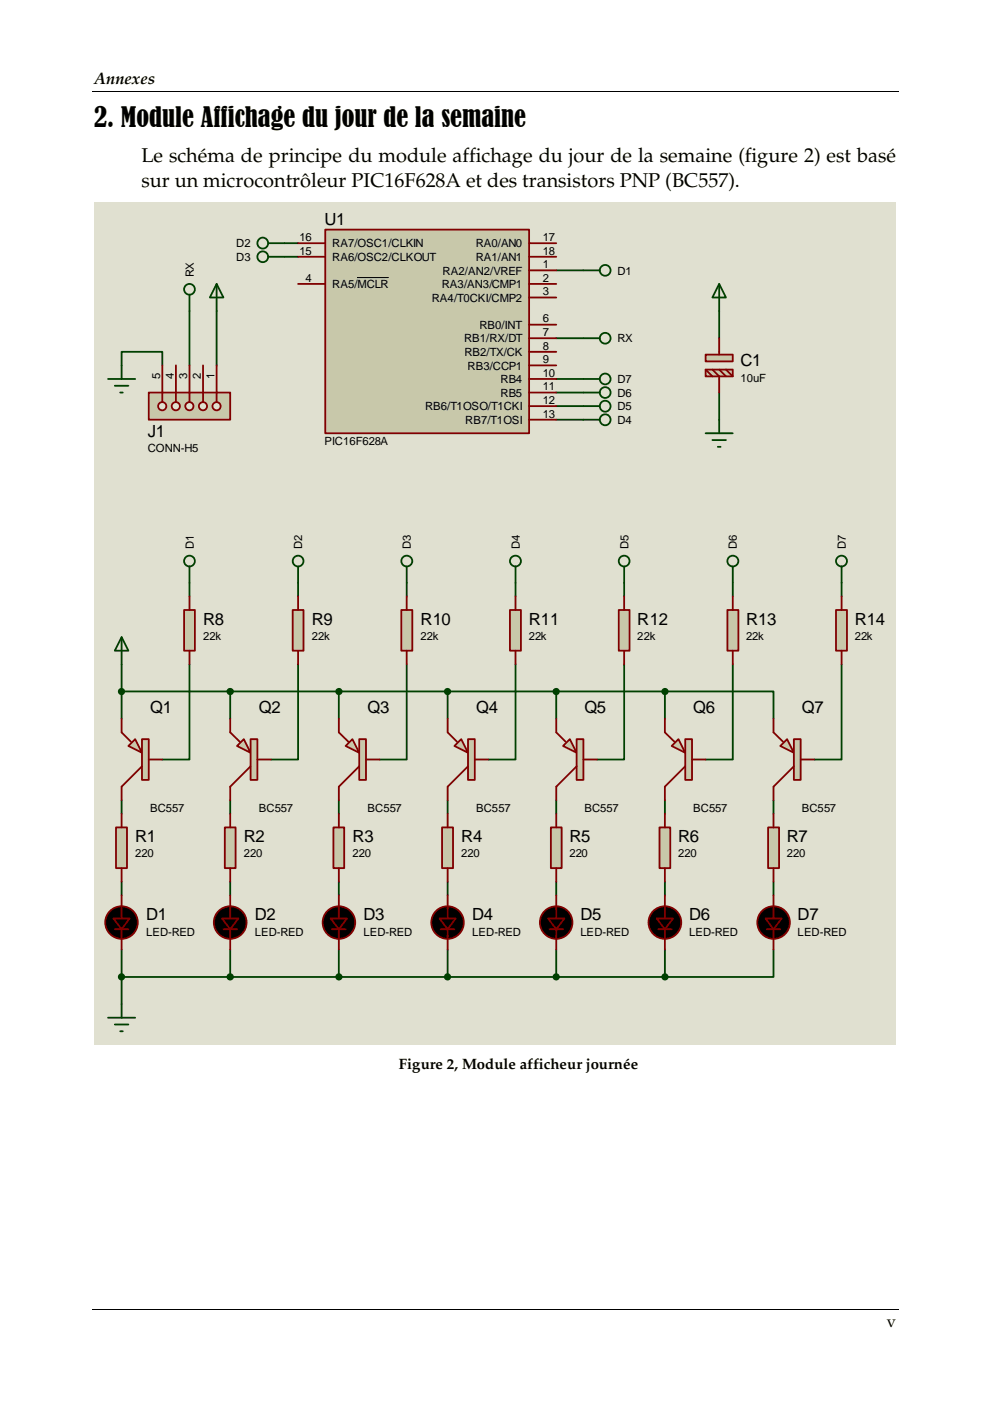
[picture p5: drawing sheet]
<svg xmlns="http://www.w3.org/2000/svg" width="210mm" height="297mm" viewBox="0 0 210 297" stroke-linecap="round" stroke-linejoin="round" font-family="sans-serif">
<path d="M19.5 19.3h171M19.5 277.5h171" fill="none" stroke="#000" stroke-width=".21"/>
<path d="M20 42.9h169.9v178.6h-169.9z" fill-rule="evenodd" fill="#e0e0d0"/>
<g fill="none" stroke="#004000" stroke-width=".38">
<path d="M60.3 54.4h2.9M60.3 51.6h2.9M117.9 57.3h5.8M25.8 77.5v-2.9h8.6v2.9M40.2 66v11.5M45.9 66v11.5M117.9 71.7h5.8M152.5 66v5.7M117.9 80.3h5.8M117.9 83.2h5.8M117.9 86.1h5.8M117.9 89h5.8"/>
<path d="M152.5 83.2v5.8M40.2 123.6v2.8M63.2 123.6v2.8M86.2 123.6v2.8M109.3 123.6v2.8M132.3 123.6v2.8M155.4 123.6v2.8M178.4 123.6v2.8M25.8 140.8v11.6M25.8 146.6h115.2M40.2 140.8v20.2h-5.8M48.8 146.6v5.8"/>
<path d="M63.2 140.8v20.2h-5.8M71.8 146.6v5.8M86.2 140.8v20.2h-5.7M94.9 146.6v5.8M109.3 140.8v20.2h-5.8M117.9 146.6v5.8M132.3 140.8v20.2h-5.7M141 146.6h23v5.8M141 146.6v5.8M155.4 140.8v20.2h-5.8M178.4 140.8v20.2h-5.7M25.8 169.7v2.9"/>
<path d="M48.8 169.7v2.9M71.8 169.7v2.9M94.9 169.7v2.9M117.9 169.7v2.9M141 169.7v2.9M164 169.7v2.9M25.8 186.9v2.9M48.8 186.9v2.9M71.8 186.9v2.9M94.9 186.9v2.9M117.9 186.9v2.9M141 186.9v2.9"/>
<path d="M164 186.9v2.9M25.8 201.3v11.6M25.8 207.1h115.2M48.8 201.3v5.8M71.8 201.3v5.8M94.9 201.3v5.8M117.9 201.3v5.8M141 201.3v5.8M164 201.3v5.8h-23"/>
</g>
<path d="M24.6 175.4h2.3v8.7h-2.3z" fill-rule="evenodd" fill="#c8c8aa"/>
<path d="M24.6 175.4h2.3v8.7h-2.3zM25.8 172.6v2.8M25.8 184.1v2.8" fill="none" stroke="#800000" stroke-width=".38"/>
<path d="M47.7 175.4h2.3v8.7h-2.3z" fill-rule="evenodd" fill="#c8c8aa"/>
<path d="M47.7 175.4h2.3v8.7h-2.3zM48.8 172.6v2.8M48.8 184.1v2.8" fill="none" stroke="#800000" stroke-width=".38"/>
<path d="M70.7 175.4h2.3v8.7h-2.3z" fill-rule="evenodd" fill="#c8c8aa"/>
<path d="M70.7 175.4h2.3v8.7h-2.3zM71.8 172.6v2.8M71.8 184.1v2.8" fill="none" stroke="#800000" stroke-width=".38"/>
<path d="M93.7 175.4h2.4v8.7h-2.4z" fill-rule="evenodd" fill="#c8c8aa"/>
<path d="M93.7 175.4h2.4v8.7h-2.4zM94.9 172.6v2.8M94.9 184.1v2.8" fill="none" stroke="#800000" stroke-width=".38"/>
<path d="M116.8 175.4h2.3v8.7h-2.3z" fill-rule="evenodd" fill="#c8c8aa"/>
<path d="M116.8 175.4h2.3v8.7h-2.3zM117.9 172.6v2.8M117.9 184.1v2.8" fill="none" stroke="#800000" stroke-width=".38"/>
<path d="M139.8 175.4h2.3v8.7h-2.3z" fill-rule="evenodd" fill="#c8c8aa"/>
<path d="M139.8 175.4h2.3v8.7h-2.3zM141 172.6v2.8M141 184.1v2.8" fill="none" stroke="#800000" stroke-width=".38"/>
<path d="M162.9 175.4h2.3v8.7h-2.3z" fill-rule="evenodd" fill="#c8c8aa"/>
<g fill="none" stroke="#800000" stroke-width=".38">
<path d="M162.9 175.4h2.3v8.7h-2.3zM164 172.6v2.8M24 194.7h3.5l-1.7 2.3zM24.3 197h2.9M25.8 189.8v4.9M25.8 197v4.3M47.1 194.7h3.4l-1.7 2.3zM47.4 197h2.8M48.8 189.8v4.9M48.8 197v4.3M70.1 194.7h3.5l-1.8 2.3zM70.4 197h2.9"/>
<path d="M71.8 189.8v4.9M71.8 197v4.3M93.2 194.7h3.4l-1.7 2.3zM93.4 197h3M94.9 189.8v4.9M94.9 197v4.3M116.2 194.7h3.5l-1.8 2.3zM116.5 197h2.9M117.9 189.8v4.9M117.9 197v4.3M139.2 194.7h3.5l-1.7 2.3zM139.5 197h2.9"/>
<path d="M141 189.8v4.9M141 197v4.3M162.3 194.7h3.4l-1.7 2.3zM162.6 197h2.8M164 184.1v2.8M164 189.8v4.9M164 197v4.3"/>
<circle cx="25.8" cy="195.6" r="3.4"/>
<circle cx="48.8" cy="195.6" r="3.5"/>
<circle cx="71.9" cy="195.6" r="3.5"/>
<circle cx="94.9" cy="195.6" r="3.5"/>
<circle cx="117.9" cy="195.6" r="3.4"/>
<circle cx="141" cy="195.6" r="3.5"/>
<circle cx="164" cy="195.6" r="3.5"/>
</g>
<g fill="#000">
<path d="M24 194.7h3.5l-1.7 2.3zM47.1 194.7h3.4l-1.7 2.3zM70.1 194.7h3.5l-1.8 2.3zM93.2 194.7h3.4l-1.7 2.3zM116.2 194.7h3.5l-1.8 2.3zM139.2 194.7h3.5l-1.7 2.3zM162.3 194.7h3.4l-1.7 2.3z"/>
<circle cx="25.8" cy="195.6" r="3.4"/>
<circle cx="48.8" cy="195.6" r="3.5"/>
<circle cx="71.9" cy="195.6" r="3.5"/>
<circle cx="94.9" cy="195.6" r="3.5"/>
<circle cx="117.9" cy="195.6" r="3.4"/>
<circle cx="141" cy="195.6" r="3.5"/>
<circle cx="164" cy="195.6" r="3.5"/>
</g>
<path d="M22.9 215.8h5.8M24.3 217.2h2.9M25.5 218.7h.5M25.8 212.9v2.9" fill="none" stroke="#004000" stroke-width=".38"/>
<circle cx="25.8" cy="207.1" r=".57" fill="#004000"/>
<circle cx="25.8" cy="207.1" r=".57" fill="none" stroke="#004000" stroke-width=".38"/>
<circle cx="141" cy="207.1" r=".57" fill="#004000"/>
<circle cx="141" cy="207.1" r=".57" fill="none" stroke="#004000" stroke-width=".38"/>
<circle cx="117.9" cy="207.1" r=".57" fill="#004000"/>
<circle cx="117.9" cy="207.1" r=".57" fill="none" stroke="#004000" stroke-width=".38"/>
<circle cx="94.9" cy="207.1" r=".57" fill="#004000"/>
<circle cx="94.9" cy="207.1" r=".57" fill="none" stroke="#004000" stroke-width=".38"/>
<circle cx="71.9" cy="207.1" r=".57" fill="#004000"/>
<circle cx="71.9" cy="207.1" r=".57" fill="none" stroke="#004000" stroke-width=".38"/>
<circle cx="48.8" cy="207.1" r=".59" fill="#004000"/>
<circle cx="48.8" cy="207.1" r=".59" fill="none" stroke="#004000" stroke-width=".38"/>
<path d="M31.5 83.2h17.3v5.8h-17.3z" fill-rule="evenodd" fill="#c8c8aa"/>
<path d="M31.5 83.2h17.3v5.8h-17.3zM45.9 83.2v2.1" fill="none" stroke="#800000" stroke-width=".38"/>
<circle cx="43" cy="86.1" r=".86" fill="#e0e0d0"/>
<g fill="none" stroke="#800000" stroke-width=".38">
<path d="M43.1 83.2v2.1"/>
<circle cx="43" cy="86.1" r=".86"/>
</g>
<circle cx="40.2" cy="86.1" r=".86" fill="#e0e0d0"/>
<g fill="none" stroke="#800000" stroke-width=".38">
<path d="M40.2 83.2v2.1"/>
<circle cx="40.2" cy="86.1" r=".86"/>
</g>
<circle cx="37.3" cy="86.1" r=".87" fill="#e0e0d0"/>
<g fill="none" stroke="#800000" stroke-width=".38">
<path d="M37.3 83.2v2.1"/>
<circle cx="37.3" cy="86.1" r=".87"/>
</g>
<circle cx="34.4" cy="86.1" r=".87" fill="#e0e0d0"/>
<g fill="none" stroke="#800000" stroke-width=".38">
<path d="M34.4 83.2v2.1"/>
<circle cx="34.4" cy="86.1" r=".87"/>
</g>
<circle cx="45.9" cy="86.1" r=".86" fill="#e0e0d0"/>
<g fill="none" stroke="#800000" stroke-width=".38">
<path d="M34.4 77.5v5.7M37.3 77.5v5.7M40.2 77.5v5.7M43.1 77.5v5.7M45.9 77.5v5.7"/>
<circle cx="45.9" cy="86.1" r=".86"/>
</g>
<g fill="none" stroke="#004000" stroke-width=".38">
<path d="M25.8 77.5v2.8M40.2 62.5v3.5M45.9 60.2l1.5 2.9h-2.9zM45.9 60.2v5.8M22.9 80.3h5.8M24.3 81.8h2.9M25.5 83.2h.5"/>
<circle cx="40.2" cy="61.3" r="1.14"/>
</g>
<path d="M27.2 158.2l1.5-1.5 1.4 2.9z" fill="#c8c8aa"/>
<path d="M27.2 158.2l1.5-1.5 1.4 2.9z" fill="none" stroke="#800000" stroke-width=".38"/>
<path d="M30.1 156.7h1.4v8.7h-1.4z" fill-rule="evenodd" fill="#c8c8aa"/>
<path d="M25.8 152.4v2.9l2 2M30.1 156.7h1.4v8.7h-1.4zM30.1 162.5l-4.3 4.3v2.9M31.5 161h2.9" fill="none" stroke="#800000" stroke-width=".38"/>
<path d="M25.8 135.1l1.4 2.9h-2.9zM25.8 135.1v5.7" fill="none" stroke="#004000" stroke-width=".38"/>
<path d="M50.2 158.2l1.5-1.5 1.4 2.9z" fill="#c8c8aa"/>
<path d="M50.2 158.2l1.5-1.5 1.4 2.9z" fill="none" stroke="#800000" stroke-width=".38"/>
<path d="M53.1 156.7h1.5v8.7h-1.5z" fill-rule="evenodd" fill="#c8c8aa"/>
<path d="M48.8 152.4v2.9l2 2M53.1 156.7h1.5v8.7h-1.5zM53.1 162.5l-4.3 4.3v2.9M54.6 161h2.8" fill="none" stroke="#800000" stroke-width=".38"/>
<path d="M73.3 158.2l1.4-1.5 1.5 2.9z" fill="#c8c8aa"/>
<path d="M73.3 158.2l1.4-1.5 1.5 2.9z" fill="none" stroke="#800000" stroke-width=".38"/>
<path d="M76.2 156.7h1.4v8.7h-1.4z" fill-rule="evenodd" fill="#c8c8aa"/>
<path d="M71.8 152.4v2.9l2.1 2M76.2 156.7h1.4v8.7h-1.4zM76.2 162.5l-4.4 4.3v2.9M77.6 161h2.9" fill="none" stroke="#800000" stroke-width=".38"/>
<path d="M96.4 158.2l1.4-1.5 1.4 2.9z" fill="#c8c8aa"/>
<path d="M96.4 158.2l1.4-1.5 1.4 2.9z" fill="none" stroke="#800000" stroke-width=".38"/>
<path d="M99.2 156.7h1.5v8.7h-1.5z" fill-rule="evenodd" fill="#c8c8aa"/>
<path d="M94.9 152.4v2.9l2 2M99.2 156.7h1.5v8.7h-1.5zM99.2 162.5l-4.3 4.3v2.9M100.7 161h2.8" fill="none" stroke="#800000" stroke-width=".38"/>
<path d="M119.4 158.2l1.4-1.5 1.5 2.9z" fill="#c8c8aa"/>
<path d="M119.4 158.2l1.4-1.5 1.5 2.9z" fill="none" stroke="#800000" stroke-width=".38"/>
<path d="M122.3 156.7h1.4v8.7h-1.4z" fill-rule="evenodd" fill="#c8c8aa"/>
<path d="M117.9 152.4v2.9l2 2M122.3 156.7h1.4v8.7h-1.4zM122.3 162.5l-4.4 4.3v2.9M123.7 161h2.9" fill="none" stroke="#800000" stroke-width=".38"/>
<path d="M142.4 158.2l1.4-1.5 1.5 2.9z" fill="#c8c8aa"/>
<path d="M142.4 158.2l1.4-1.5 1.5 2.9z" fill="none" stroke="#800000" stroke-width=".38"/>
<path d="M145.3 156.7h1.4v8.7h-1.4z" fill-rule="evenodd" fill="#c8c8aa"/>
<path d="M141 152.4v2.9l2 2M145.3 156.7h1.4v8.7h-1.4zM145.3 162.5l-4.3 4.3v2.9M146.7 161h2.9" fill="none" stroke="#800000" stroke-width=".38"/>
<path d="M165.4 158.2l1.5-1.5 1.4 2.9z" fill="#c8c8aa"/>
<path d="M165.4 158.2l1.5-1.5 1.4 2.9z" fill="none" stroke="#800000" stroke-width=".38"/>
<path d="M168.3 156.7h1.5v8.7h-1.5z" fill-rule="evenodd" fill="#c8c8aa"/>
<path d="M164 152.4v2.9l2 2M168.3 156.7h1.5v8.7h-1.5zM168.3 162.5l-4.3 4.3v2.9M169.8 161h2.9" fill="none" stroke="#800000" stroke-width=".38"/>
<circle cx="25.8" cy="146.6" r=".57" fill="#004000"/>
<circle cx="25.8" cy="146.6" r=".57" fill="none" stroke="#004000" stroke-width=".38"/>
<circle cx="48.8" cy="146.6" r=".58" fill="#004000"/>
<circle cx="48.8" cy="146.6" r=".58" fill="none" stroke="#004000" stroke-width=".38"/>
<circle cx="71.9" cy="146.6" r=".57" fill="#004000"/>
<circle cx="71.9" cy="146.6" r=".57" fill="none" stroke="#004000" stroke-width=".38"/>
<circle cx="94.9" cy="146.6" r=".57" fill="#004000"/>
<circle cx="94.9" cy="146.6" r=".57" fill="none" stroke="#004000" stroke-width=".38"/>
<circle cx="117.9" cy="146.6" r=".57" fill="#004000"/>
<circle cx="117.9" cy="146.6" r=".57" fill="none" stroke="#004000" stroke-width=".38"/>
<circle cx="141" cy="146.6" r=".57" fill="#004000"/>
<circle cx="141" cy="146.6" r=".57" fill="none" stroke="#004000" stroke-width=".38"/>
<path d="M39 129.3h2.3v8.7h-2.3z" fill-rule="evenodd" fill="#c8c8aa"/>
<path d="M39 129.3h2.3v8.7h-2.3zM40.2 126.4v2.9M40.2 138v2.8" fill="none" stroke="#800000" stroke-width=".38"/>
<path d="M62.1 129.3h2.2v8.7h-2.2z" fill-rule="evenodd" fill="#c8c8aa"/>
<path d="M62.1 129.3h2.2v8.7h-2.2zM63.2 126.4v2.9M63.2 138v2.8" fill="none" stroke="#800000" stroke-width=".38"/>
<path d="M85.1 129.3h2.3v8.7h-2.3z" fill-rule="evenodd" fill="#c8c8aa"/>
<path d="M85.1 129.3h2.3v8.7h-2.3zM86.2 126.4v2.9M86.2 138v2.8" fill="none" stroke="#800000" stroke-width=".38"/>
<path d="M108.1 129.3h2.3v8.7h-2.3z" fill-rule="evenodd" fill="#c8c8aa"/>
<path d="M108.1 129.3h2.3v8.7h-2.3zM109.3 126.4v2.9M109.3 138v2.8" fill="none" stroke="#800000" stroke-width=".38"/>
<path d="M131.2 129.3h2.3v8.7h-2.3z" fill-rule="evenodd" fill="#c8c8aa"/>
<path d="M131.2 129.3h2.3v8.7h-2.3zM132.3 126.4v2.9M132.3 138v2.8" fill="none" stroke="#800000" stroke-width=".38"/>
<path d="M154.2 129.3h2.3v8.7h-2.3z" fill-rule="evenodd" fill="#c8c8aa"/>
<path d="M154.2 129.3h2.3v8.7h-2.3zM155.4 126.4v2.9M155.4 138v2.8" fill="none" stroke="#800000" stroke-width=".38"/>
<path d="M177.2 129.3h2.4v8.7h-2.4z" fill-rule="evenodd" fill="#c8c8aa"/>
<path d="M177.2 129.3h2.4v8.7h-2.4zM178.4 126.4v2.9M178.4 138v2.8" fill="none" stroke="#800000" stroke-width=".38"/>
<g fill="none" stroke="#004000" stroke-width=".38">
<path d="M40.2 120.1v3.5M63.2 120.1v3.5M86.2 120.1v3.5M109.3 120.1v3.5M132.3 120.1v3.5M155.4 120.1v3.5M178.4 120.1v3.5"/>
<circle cx="40.2" cy="119" r="1.14"/>
<circle cx="63.2" cy="119" r="1.14"/>
<circle cx="86.3" cy="119" r="1.16"/>
<circle cx="109.3" cy="119" r="1.15"/>
<circle cx="132.3" cy="119" r="1.14"/>
<circle cx="155.4" cy="119" r="1.16"/>
<circle cx="178.4" cy="119" r="1.15"/>
</g>
<path d="M69 48.7h43.2v43.2h-43.2z" fill-rule="evenodd" fill="#c8c8aa"/>
<g fill="none" stroke="#800000" stroke-width=".38">
<path d="M63.2 51.6h5.8M63.2 54.4h5.8M69 48.7h43.2v43.2h-43.2zM112.2 51.6h5.7M112.2 54.4h5.7M112.2 57.3h5.7M63.2 60.2h5.8M112.2 68.8h5.7M112.2 71.7h5.7M112.2 74.6h5.7M112.2 77.5h5.7M112.2 60.2h5.7"/>
<path d="M112.2 63.1h5.7M112.2 80.3h5.7M112.2 83.2h5.7M112.2 86.1h5.7M112.2 89h5.7"/>
</g>
<path d="M75.7 58.8h6.7" fill="none" stroke="#000" stroke-width=".21"/>
<g fill="none" stroke="#004000" stroke-width=".38">
<path d="M56.9 54.4h3.4M56.9 51.6h3.4M123.7 57.3h3.5M123.7 71.7h3.5M152.5 60.2l1.4 2.9h-2.9zM152.5 60.2v5.8M123.7 80.3h3.5M123.7 83.2h3.5M123.7 86.1h3.5M123.7 89h3.5M149.6 91.9h5.8M151 93.3h2.9"/>
<path d="M152.2 94.7h.6M152.5 89v2.9"/>
<circle cx="55.7" cy="51.5" r="1.16"/>
<circle cx="55.7" cy="54.4" r="1.14"/>
<circle cx="128.3" cy="57.3" r="1.14"/>
<circle cx="128.3" cy="71.7" r="1.14"/>
<circle cx="128.3" cy="89" r="1.15"/>
<circle cx="128.3" cy="86.1" r="1.15"/>
<circle cx="128.3" cy="80.3" r="1.14"/>
<circle cx="128.3" cy="83.2" r="1.14"/>
</g>
<path d="M149.6 75.2h5.8v1.4h-5.8z" fill-rule="evenodd" fill="#c8c8aa"/>
<path d="M149.6 75.2h5.8v1.4h-5.8z" fill="none" stroke="#800000" stroke-width=".38"/>
<path d="M149.6 78.4h5.8v1.4h-5.8z" fill-rule="evenodd" fill="#c8c8aa"/>
<path d="M149.6 78.4h5.8v1.4h-5.8zM149.6 78.4l1.4 1.4M151 78.4l1.5 1.4v3.4M152.5 71.7v3.5M152.5 78.4l1.4 1.4M153.9 78.4l1.5 1.4" fill="none" stroke="#800000" stroke-width=".38"/>
<text font-size="5.6" x="20" y="27">2. Module Affichage du jour de la semaine</text>
<g font-size="4.2">
<text x="30" y="34.4">Le schéma de principe du module affichage du jour de la semaine (figure 2) est basé</text>
<text x="30" y="39.7">sur un microcontrôleur PIC16F628A et des transistors PNP (BC557).</text>
</g>
<g font-size="3.6">
<text x="68.8" y="47.6">U1</text>
<text x="157" y="77.7">C1</text>
<text x="31.4" y="92.6">J1</text>
<text x="43.1" y="132.4">R8</text>
<text x="66.1" y="132.4">R9</text>
<text x="89.2" y="132.4">R10</text>
<text x="112.1" y="132.4">R11</text>
<text x="135.1" y="132.4">R12</text>
<text x="158.2" y="132.4">R13</text>
<text x="181.2" y="132.4">R14</text>
<text x="31.8" y="151.3">Q1</text>
<text x="54.9" y="151.3">Q2</text>
<text x="77.9" y="151.3">Q3</text>
<text x="101" y="151.3">Q4</text>
<text x="123.9" y="151.3">Q5</text>
<text x="146.9" y="151.3">Q6</text>
<text x="170" y="151.3">Q7</text>
<text x="28.7" y="178.4">R1</text>
<text x="51.7" y="178.4">R2</text>
<text x="74.8" y="178.4">R3</text>
<text x="97.8" y="178.4">R4</text>
<text x="120.7" y="178.4">R5</text>
<text x="143.8" y="178.4">R6</text>
<text x="166.8" y="178.4">R7</text>
<text x="31" y="195.1">D1</text>
<text x="54" y="195.1">D2</text>
<text x="77" y="195.1">D3</text>
<text x="100.1" y="195.1">D4</text>
<text x="123.1" y="195.1">D5</text>
<text x="146.1" y="195.1">D6</text>
<text x="169.1" y="195.1">D7</text>
</g>
<g font-size="3.5">
<text x="20" y="17.9">Annexes</text>
<text x="188" y="281.4">v</text>
</g>
<text font-size="3.2" x="84.6" y="226.6">Figure 2, Module afficheur journée</text>
<g font-size="2.4">
<text x="50.1" y="52.5">D2</text>
<text x="63.5" y="51.1">16</text>
<text x="63.5" y="54">15</text>
<text x="70.4" y="52.5">RA7/OSC1/CLKIN</text>
<text x="100.9" y="52.5">RA0/AN0</text>
<text x="115.1" y="51.1">17</text>
<text x="115.1" y="54">18</text>
<text x="41.1" y="58.8" transform="rotate(-90 41.1 58.8)">RX</text>
<text x="50.1" y="55.3">D3</text>
<text x="64.8" y="59.7">4</text>
<text x="70.4" y="55.3">RA6/OSC2/CLKOUT</text>
<text x="93.9" y="58.2">RA2/AN2/VREF</text>
<text x="100.9" y="55.3">RA1/AN1</text>
<text x="115.1" y="56.9">1</text>
<text x="115.1" y="59.7">2</text>
<text x="130.9" y="58.2">D1</text>
<text x="70.4" y="61.1">RA5/MCLR</text>
<text x="91.6" y="64">RA4/T0CKI/CMP2</text>
<text x="93.7" y="61.1">RA3/AN3/CMP1</text>
<text x="115.1" y="62.6">3</text>
<text x="101.6" y="69.7">RB0/INT</text>
<text x="115.1" y="68.4">6</text>
<text x="115.1" y="71.2">7</text>
<text x="98.4" y="72.6">RB1/RX/DT</text>
<text x="98.5" y="75.5">RB2/TX/CK</text>
<text x="115.1" y="74.1">8</text>
<text x="115.1" y="77">9</text>
<text x="130.9" y="72.6">RX</text>
<text x="34" y="80.4" transform="rotate(-90 34 80.4)">5</text>
<text x="36.8" y="80.4" transform="rotate(-90 36.8 80.4)">4</text>
<text x="39.7" y="80.4" transform="rotate(-90 39.7 80.4)">3</text>
<text x="42.6" y="80.4" transform="rotate(-90 42.6 80.4)">2</text>
<text x="45.5" y="80.4" transform="rotate(-90 45.5 80.4)">1</text>
<text x="99.1" y="78.4">RB3/CCP1</text>
<text x="106.1" y="81.2">RB4</text>
<text x="115.1" y="79.9">10</text>
<text x="115.1" y="82.8">11</text>
<text x="130.9" y="81.2">D7</text>
<text x="157" y="80.9">10uF</text>
<text x="90.1" y="87">RB6/T1OSO/T1CKI</text>
<text x="98.6" y="89.9">RB7/T1OSI</text>
<text x="106.1" y="84.1">RB5</text>
<text x="115.1" y="85.6">12</text>
<text x="115.1" y="88.6">13</text>
<text x="130.9" y="84.1">D6</text>
<text x="130.9" y="87">D5</text>
<text x="130.9" y="89.9">D4</text>
<text x="31.4" y="95.8">CONN-H5</text>
<text x="68.8" y="94.4">PIC16F628A</text>
<text x="41.1" y="116.4" transform="rotate(-90 41.1 116.4)">D1</text>
<text x="64.1" y="116.4" transform="rotate(-90 64.1 116.4)">D2</text>
<text x="87.1" y="116.4" transform="rotate(-90 87.1 116.4)">D3</text>
<text x="110.2" y="116.4" transform="rotate(-90 110.2 116.4)">D4</text>
<text x="133.2" y="116.4" transform="rotate(-90 133.2 116.4)">D5</text>
<text x="156.3" y="116.4" transform="rotate(-90 156.3 116.4)">D6</text>
<text x="179.3" y="116.4" transform="rotate(-90 179.3 116.4)">D7</text>
<text x="43.1" y="135.6">22k</text>
<text x="66.1" y="135.6">22k</text>
<text x="89.2" y="135.6">22k</text>
<text x="112.1" y="135.6">22k</text>
<text x="135.1" y="135.6">22k</text>
<text x="158.2" y="135.6">22k</text>
<text x="181.2" y="135.6">22k</text>
<text x="31.8" y="172.1">BC557</text>
<text x="54.9" y="172.1">BC557</text>
<text x="77.9" y="172.1">BC557</text>
<text x="101" y="172.1">BC557</text>
<text x="123.9" y="172.1">BC557</text>
<text x="146.9" y="172.1">BC557</text>
<text x="170" y="172.1">BC557</text>
<text x="28.7" y="181.7">220</text>
<text x="51.7" y="181.7">220</text>
<text x="74.8" y="181.7">220</text>
<text x="97.8" y="181.7">220</text>
<text x="120.7" y="181.7">220</text>
<text x="143.8" y="181.7">220</text>
<text x="166.8" y="181.7">220</text>
<text x="31" y="198.4">LED-RED</text>
<text x="54" y="198.4">LED-RED</text>
<text x="77" y="198.4">LED-RED</text>
<text x="100.1" y="198.4">LED-RED</text>
<text x="123.1" y="198.4">LED-RED</text>
<text x="146.1" y="198.4">LED-RED</text>
<text x="169.1" y="198.4">LED-RED</text>
</g>
</svg>
